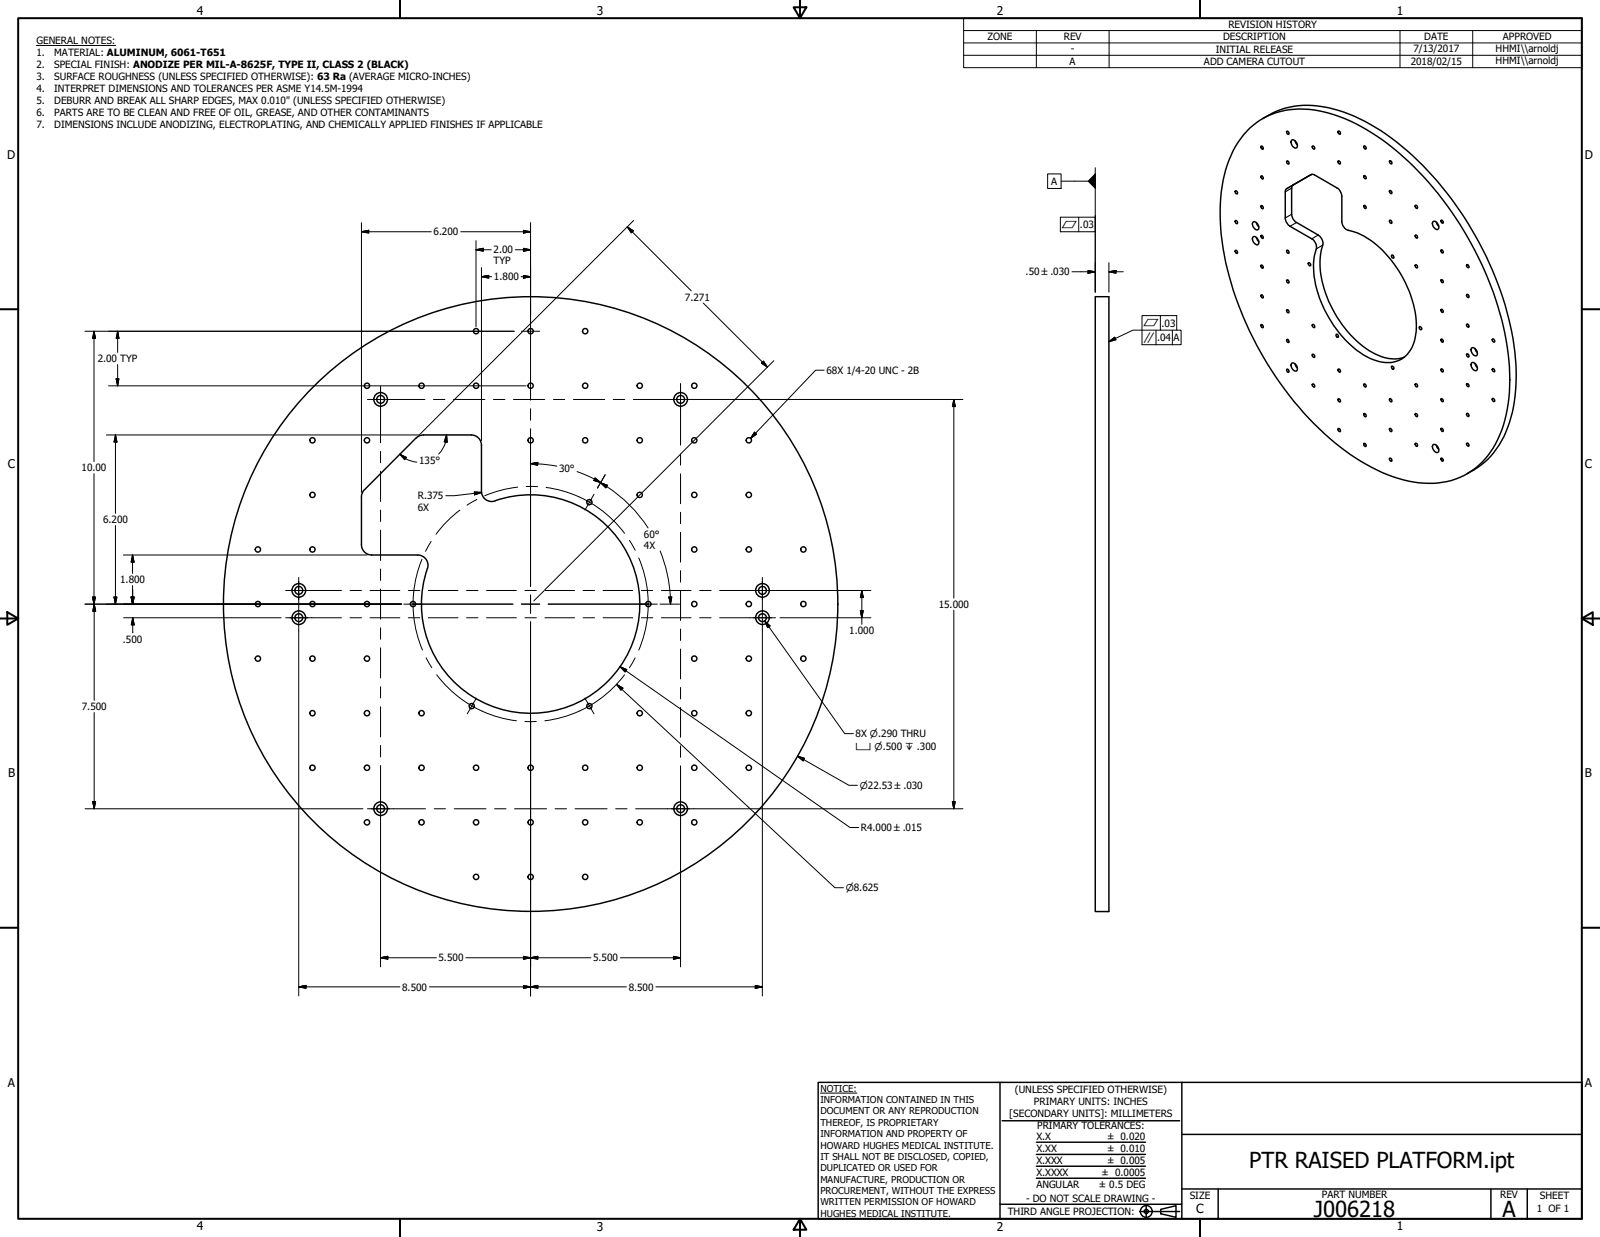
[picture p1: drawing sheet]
<svg xmlns="http://www.w3.org/2000/svg" width="559mm" height="432mm" viewBox="0 0 559 432" stroke-linecap="round" stroke-linejoin="round" font-family="sans-serif">
<!-- layer: Visible (ANSI) -->
<g fill="none" stroke="#000" stroke-width=".51">
<path d="M436.4 44.8a27.4 27.4 0 0 1 25.9-5.7 68.8 68.8 0 0 1 31.5 19.1 117 117 0 0 1 32.9 65.3 53.1 53.1 0 0 1-4.3 31.4 25.8 25.8 0 0 1-28.6 13.4 63.7 63.7 0 0 1-31.5-17.1 116.5 116.5 0 0 1-35.8-69.1 52.3 52.3 0 0 1 5-31l2.8-4zM440.4 51.1a.59 .59 0 0 1 .7 .3 .59 .59 0 0 1-.2 .7l-.4-.3zM441 41.4a29.8 29.8 0 0 1 26.5-2.9 72 72 0 0 1 29.4 19.2 117.6 117.6 0 0 1 31.9 63 55.9 55.9 0 0 1-3.6 31.8 27.1 27.1 0 0 1-12.8 12.9M449.5 45.8a.56 .56 0 0 1 .6 .4 .56 .56 0 0 1-.3 .7l-.3-.4zM449.5 56.2a.62 .62 0 0 1 .6 .3 .62 .62 0 0 1-.1 .8l-.5-.4zM451.2 48.9a1.69 1.69 0 0 1 1.7 .9 1.69 1.69 0 0 1-.3 1.9 1.96 1.96 0 0 1-1.4-2.8zM452.2 49.1l.9 1.4M458.4 51a.62 .62 0 0 1 .7 .3 .62 .62 0 0 1-.2 .8l-.5-.4zM467.3 56.3a.53 .53 0 0 1 .7 .2 .53 .53 0 0 1-.3 .7zM467.3 45.8a.58 .58 0 0 1 .8 .3 .58 .58 0 0 1-.2 .8l-.6-.6zM476.4 50.9a.56 .56 0 0 1 .7 .4 .56 .56 0 0 1-.4 .7l-.5-.8zM485.3 56.2a.58 .58 0 0 1 .7 .2 .58 .58 0 0 1-.2 .8l-.4-.4z"/>
<path d="M431.5 77a.56 .56 0 0 1 .7 .3 .56 .56 0 0 1-.4 .7l-.3-.3zM431.5 66.6a.64 .64 0 0 1 .6 .4 .64 .64 0 0 1-.1 .7l-.5-.4zM437.5 77.7a1.46 1.46 0 0 1 2.1 1.4 .81 .81 0 0 1-.4 1.1 .81 .81 0 0 1-1.1-.4l-.6-.9zM438.8 77.7l.8 1.5M440.4 61.5a.56 .56 0 0 1 .7 .3 .56 .56 0 0 1-.2 .7l-.5-.6zM440.4 71.9a.59 .59 0 0 1 .7 .3 .59 .59 0 0 1-.2 .7l-.4-.4zM449.1 66l9.1-5.2 .8 .2 7.9 4.6a3.8 3.8 0 0 1 1.7 2.9v8.8a3.5 3.5 0 0 0 3.3 3.3 28.5 28.5 0 0 1 15 11.6 37.4 37.4 0 0 1 7.7 23.5 11.2 11.2 0 0 1-6.9 10.4 14.7 14.7 0 0 1-12.6-3 40.2 40.2 0 0 1-16.4-30.5l.7-4.7a3.4 3.4 0 0 0-1.2-4.5l-7.7-4.4a4 4 0 0 1-1.6-2.9v-9.5zM458 60.9l-6.4 3.7-.4 .4-.1 9.8a3.6 3.6 0 0 0 1.7 2.9l7.6 4.3a3.5 3.5 0 0 1 1.2 4.6 31.6 31.6 0 0 0 4.6 22.8 33.4 33.4 0 0 0 16.3 15.1 11.6 11.6 0 0 0 8 .2M476.4 71.7a.56 .56 0 0 1 .7 .4 .56 .56 0 0 1-.4 .7l-.5-.8zM476.4 61.3a.62 .62 0 0 1 .6 .4 .62 .62 0 0 1-.1 .7l-.5-.4zM485.3 77a.58 .58 0 0 1 .7 .2 .58 .58 0 0 1-.2 .8l-.4-.4zM485.4 66.5a.56 .56 0 0 1 .7 .4 .56 .56 0 0 1-.4 .7l-.4-.6z"/>
<path d="M494.3 71.8a.59 .59 0 0 1 .7 .2 .59 .59 0 0 1-.1 .8l-.6-.4zM500.4 77.5a1.53 1.53 0 0 1 2.1 1.5 .8 .8 0 0 1-.4 1.1 .8 .8 0 0 1-1.1-.5l-.6-.9zM501.6 77.5l.2 .7 .7 .8M503.2 77a.56 .56 0 0 1 .7 .2 .56 .56 0 0 1-.1 .7l-.6-.6zM431.5 87.4a.56 .56 0 0 1 .7 .4 .56 .56 0 0 1-.4 .7l-.4-.8zM437.5 82.8a1.53 1.53 0 0 1 2.1 1.5 .8 .8 0 0 1-.4 1.1 .8 .8 0 0 1-1.1-.4l-.6-1zM438.8 82.9l.8 1.4M440.4 92.6a.59 .59 0 0 1 .7 .3 .59 .59 0 0 1-.2 .8l-.4-.4zM440.5 82.2a.53 .53 0 0 1 .7 .3 .53 .53 0 0 1-.4 .7l-.4-.5zM449.5 97.7a.64 .64 0 0 1 .6 .4 .64 .64 0 0 1-.1 .7l-.5-.4zM449.5 87.3a.56 .56 0 0 1 .6 .4 .56 .56 0 0 1-.3 .7l-.3-.3zM457 91.7a.56 .56 0 0 1 .8 .4 .56 .56 0 0 1-.5 .7l-.4-.8z"/>
<path d="M486 89.1a.56 .56 0 0 1 .7 .3 .56 .56 0 0 1-.2 .7l-.5-.4zM494.3 92.5a.59 .59 0 0 1 .7 .3 .59 .59 0 0 1-.1 .7l-.6-.3zM494.3 82a.56 .56 0 0 1 .7 .4 .56 .56 0 0 1-.3 .7l-.5-.7zM503.2 87.3a.59 .59 0 0 1 .7 .3 .59 .59 0 0 1-.1 .7l-.4-.4zM503.4 97.6a.64 .64 0 0 1 .5 .4 .64 .64 0 0 1-.1 .7l-.6-.6zM512.3 92.4a.64 .64 0 0 1 .6 .4 .64 .64 0 0 1-.1 .7l-.6-.6zM382.5 103.6h4.8v214.6h-4.8zM440.4 113.4a.59 .59 0 0 1 .7 .3 .59 .59 0 0 1-.2 .7l-.4-.4zM440.4 103.1a.56 .56 0 0 1 .7 .2 .56 .56 0 0 1-.2 .7l-.5-.6zM449.5 108.1a.56 .56 0 0 1 .6 .4 .56 .56 0 0 1-.3 .7l-.3-.4zM449.5 118.5a.64 .64 0 0 1 .6 .4 .64 .64 0 0 1-.1 .7l-.5-.4zM458.4 113.3a.62 .62 0 0 1 .7 .3 .62 .62 0 0 1-.2 .8l-.5-.4z"/>
<path d="M466.7 116.7a.58 .58 0 0 1 .6 .3 .58 .58 0 0 1-.1 .7l-.5-.4zM495.7 114a.67 .67 0 0 1 .7 .4 .67 .67 0 0 1-.1 .7l-.6-.4zM503.2 118.5a.56 .56 0 0 1 .7 .2 .56 .56 0 0 1-.1 .7l-.6-.5zM503.2 108.1a.59 .59 0 0 1 .7 .2 .59 .59 0 0 1-.1 .8l-.4-.4zM512.2 113.3a.58 .58 0 0 1 .7 .2 .58 .58 0 0 1-.1 .7l-.4-.2zM512.3 102.7a.56 .56 0 0 1 .7 .4 .56 .56 0 0 1-.4 .7l-.4-.5zM521.3 118.3a.67 .67 0 0 1 .6 .4 .67 .67 0 0 1-.1 .7l-.5-.3zM449.5 128.8a.56 .56 0 0 1 .6 .4 .56 .56 0 0 1-.3 .7l-.3-.3zM451.2 126.7a1.69 1.69 0 0 1 1.7 .9 1.69 1.69 0 0 1-.3 1.9 1.96 1.96 0 0 1-1.4-2.8zM452.2 127l.9 1.5M458.4 123.6a.67 .67 0 0 1 .6 .4 .67 .67 0 0 1-.1 .8l-.5-.4zM458.4 134a.62 .62 0 0 1 .7 .4 .62 .62 0 0 1-.2 .7l-.5-.4z"/>
<path d="M467.3 139.3a.58 .58 0 0 1 .8 .3 .58 .58 0 0 1-.2 .7l-.5-.3zM467.4 128.8a.6 .6 0 0 1 .7 .4 .6 .6 0 0 1-.2 .7l-.6-.6zM476.4 134a.56 .56 0 0 1 .7 .4 .56 .56 0 0 1-.4 .7l-.3-.4zM485.3 139.3a.58 .58 0 0 1 .7 .2 .58 .58 0 0 1-.2 .8l-.5-.6zM486 127.8a.59 .59 0 0 1 .7 .4 .59 .59 0 0 1-.2 .7l-.4-.3zM494.3 134a.59 .59 0 0 1 .7 .3 .59 .59 0 0 1-.1 .8l-.6-.4zM503.2 139.3a.56 .56 0 0 1 .7 .2 .56 .56 0 0 1-.1 .7l-.6-.6zM503.2 128.8a.59 .59 0 0 1 .7 .3 .59 .59 0 0 1-.1 .8l-.4-.4zM512.2 134a.58 .58 0 0 1 .7 .2 .58 .58 0 0 1-.1 .8l-.4-.2zM512.3 123.5a.56 .56 0 0 1 .7 .4 .56 .56 0 0 1-.4 .7l-.4-.6zM514 126.6a1.79 1.79 0 0 1 1.7 2.7 1.79 1.79 0 0 1-1.7-2.7zM514 121.4a1.82 1.82 0 0 1 1.7 2.7 1.86 1.86 0 0 1-1.7-2.7z"/>
<path d="M515.1 126.9l.8 1.4M515.1 121.7l.8 1.4M521.3 139.1a.67 .67 0 0 1 .6 .4 .67 .67 0 0 1-.1 .7l-.5-.4zM521.3 128.7a.64 .64 0 0 1 .6 .4 .64 .64 0 0 1-.1 .7l-.5-.4zM467.3 149.7a.56 .56 0 0 1 .8 .2 .56 .56 0 0 1-.2 .8l-.6-.6zM476.4 144.4a.62 .62 0 0 1 .6 .4 .62 .62 0 0 1-.1 .7l-.5-.4zM476.4 154.7a.56 .56 0 0 1 .7 .4 .56 .56 0 0 1-.4 .7l-.3-.3zM485.3 149.7a.53 .53 0 0 1 .7 .2 .53 .53 0 0 1-.3 .7zM494.3 144.3a.56 .56 0 0 1 .7 .4 .56 .56 0 0 1-.3 .7l-.5-.7zM494.3 154.7a.62 .62 0 0 1 .7 .4 .62 .62 0 0 1-.1 .7l-.6-.4zM500.6 155.2a1.79 1.79 0 0 1 1.6 2.7 1.79 1.79 0 0 1-1.6-2.7zM501.6 155.4l.9 1.5"/>
<path d="M503.2 149.6a.59 .59 0 0 1 .7 .3 .59 .59 0 0 1-.1 .7l-.4-.4zM512.3 154.7a.64 .64 0 0 1 .6 .4 .64 .64 0 0 1-.1 .7l-.6-.6zM512.3 144.3a.56 .56 0 0 1 .7 .4 .56 .56 0 0 1-.4 .7l-.4-.6zM127.3 170.9l-.8 1.2-.3 1.4v16.7a3.6 3.6 0 0 0 3.6 3.5h16.1a3.6 3.6 0 0 1 3.4 4.8 38.1 38.1 0 0 0 31.9 50.2 38.1 38.1 0 0 0 42-42.1 38.1 38.1 0 0 0-50.3-31.8M127.3 170.9l18.8-18.6 1.8-.5h16.7a3.6 3.6 0 0 1 3.5 3.6v16a3.6 3.6 0 0 0 4.8 3.5M485.3 160a.58 .58 0 0 1 .7 .3 .58 .58 0 0 1-.2 .7l-.5-.5zM503.2 160a.56 .56 0 0 1 .7 .3 .56 .56 0 0 1-.1 .7l-.6-.6z"/>
<circle cx="166.3" cy="115.6" r=".92"/>
<circle cx="185.3" cy="115.6" r=".92"/>
<circle cx="204.4" cy="115.6" r=".92"/>
<circle cx="128.2" cy="134.7" r=".92"/>
<circle cx="132.9" cy="139.4" r="1.37"/>
<circle cx="132.9" cy="139.4" r="2.38"/>
<circle cx="147.2" cy="134.7" r=".92"/>
<circle cx="166.3" cy="134.7" r=".92"/>
<circle cx="185.3" cy="134.7" r=".92"/>
<circle cx="204.4" cy="134.7" r=".92"/>
<circle cx="223.4" cy="134.7" r=".92"/>
<circle cx="237.7" cy="139.4" r="1.37"/>
<circle cx="237.7" cy="139.4" r="2.38"/>
<circle cx="242.5" cy="134.7" r=".92"/>
<circle cx="109.1" cy="153.7" r=".92"/>
<circle cx="128.2" cy="153.7" r=".92"/>
<circle cx="185.3" cy="153.7" r=".92"/>
<circle cx="204.4" cy="153.7" r=".92"/>
<circle cx="223.4" cy="153.7" r=".92"/>
<circle cx="242.5" cy="153.7" r=".92"/>
<circle cx="261.5" cy="153.7" r=".92"/>
<circle cx="109.1" cy="172.8" r=".92"/>
<circle cx="205.8" cy="175.3" r=".92"/>
<circle cx="223.4" cy="172.8" r=".92"/>
<circle cx="242.5" cy="172.8" r=".92"/>
<circle cx="261.5" cy="172.8" r=".92"/>
<circle cx="90.1" cy="191.8" r=".92"/>
<circle cx="109.1" cy="191.8" r=".92"/>
<circle cx="242.5" cy="191.8" r=".92"/>
<circle cx="261.5" cy="191.8" r=".92"/>
<circle cx="280.6" cy="191.8" r=".92"/>
<circle cx="90.1" cy="210.9" r=".92"/>
<circle cx="104.4" cy="206.1" r="1.37"/>
<circle cx="104.4" cy="215.6" r="1.37"/>
<circle cx="104.4" cy="206.1" r="2.38"/>
<circle cx="104.4" cy="215.6" r="2.38"/>
<circle cx="109.1" cy="210.9" r=".92"/>
<circle cx="128.2" cy="210.9" r=".92"/>
<circle cx="144.2" cy="210.9" r=".92"/>
<circle cx="185.3" cy="210.9" r="107.3"/>
<circle cx="226.4" cy="210.9" r=".92"/>
<circle cx="242.5" cy="210.9" r=".92"/>
<circle cx="261.5" cy="210.9" r=".92"/>
<circle cx="266.3" cy="215.6" r="1.37"/>
<circle cx="266.3" cy="206.1" r="1.37"/>
<circle cx="266.3" cy="206.1" r="2.38"/>
<circle cx="266.3" cy="215.6" r="2.38"/>
<circle cx="280.6" cy="210.9" r=".92"/>
<circle cx="90.1" cy="229.9" r=".92"/>
<circle cx="109.1" cy="229.9" r=".92"/>
<circle cx="128.2" cy="229.9" r=".92"/>
<circle cx="242.5" cy="229.9" r=".92"/>
<circle cx="261.5" cy="229.9" r=".92"/>
<circle cx="280.6" cy="229.9" r=".92"/>
<circle cx="109.1" cy="249" r=".92"/>
<circle cx="128.2" cy="249" r=".92"/>
<circle cx="147.2" cy="249" r=".92"/>
<circle cx="164.8" cy="246.5" r=".92"/>
<circle cx="205.8" cy="246.5" r=".92"/>
<circle cx="223.4" cy="249" r=".92"/>
<circle cx="242.5" cy="249" r=".92"/>
<circle cx="261.5" cy="249" r=".92"/>
<circle cx="109.1" cy="268" r=".92"/>
<circle cx="128.2" cy="268" r=".92"/>
<circle cx="147.2" cy="268" r=".92"/>
<circle cx="166.3" cy="268" r=".92"/>
<circle cx="185.3" cy="268" r=".92"/>
<circle cx="204.4" cy="268" r=".92"/>
<circle cx="223.4" cy="268" r=".92"/>
<circle cx="242.5" cy="268" r=".92"/>
<circle cx="261.5" cy="268" r=".92"/>
<circle cx="128.2" cy="287.1" r=".92"/>
<circle cx="132.9" cy="282.3" r="1.37"/>
<circle cx="132.9" cy="282.3" r="2.38"/>
<circle cx="147.2" cy="287.1" r=".92"/>
<circle cx="166.3" cy="287.1" r=".92"/>
<circle cx="185.3" cy="287.1" r=".92"/>
<circle cx="204.4" cy="287.1" r=".92"/>
<circle cx="223.4" cy="287.1" r=".92"/>
<circle cx="237.7" cy="282.3" r="1.37"/>
<circle cx="237.7" cy="282.3" r="2.38"/>
<circle cx="242.5" cy="287.1" r=".92"/>
<circle cx="166.3" cy="306.1" r=".92"/>
<circle cx="185.3" cy="306.1" r=".92"/>
<circle cx="204.4" cy="306.1" r=".92"/>
</g>
<!-- layer: Visible Narrow (ANSI) -->
<path d="M451.1 74.8l-2.2 1.3M451.1 65.7l-2.2 1.3M451.6 64.6l-2.2 1.2M452.8 77.7l-2.3 1.3M460.4 82l-2.2 1.4M462 85.5l-2.3 1.4" fill="none" stroke="#000" stroke-width=".38"/>
<circle cx="457.9" cy="61" r=".19" fill="#000"/>
<!-- layer: Border (ANSI) -->
<g fill="none" stroke="#000" stroke-width=".7">
<path d="M6.3 6.3h546.1v419.1h-546.1zM139.7 0v6.3M277.2 2.5h4.4l-2.2 3.8zM279.4 0v6.3M419.1 0v6.3M0 107.9h6.3M552.4 107.9h6.4M0 215.9h6.3M2.5 213.7l3.8 2.2-3.8 2.2zM552.4 215.9l3.9-2.2v4.4zM552.4 215.9h6.4M0 323.8h6.3"/>
<path d="M552.4 323.8h6.4M139.7 425.4v6.4M279.4 425.4l2.2 3.9h-4.4zM279.4 425.4v6.4M419.1 425.4v6.4"/>
</g>
<!-- layer: Title (ANSI) -->
<g fill="none" stroke="#000" stroke-width=".51">
<path d="M285.8 377.8h266.6v47.6h-266.6zM349.2 377.8v47.6M412.7 377.8v47.6M350 391.2h62M361.9 398.7h38.1M412.7 396h139.7M361.9 411.3h38.1M361.9 407.1h38.1M361.9 403h38.1M412.7 415h139.7M425.4 415v10.4M520.7 415v10.4"/>
<path d="M533.4 415v10.4M349.2 420.4h63.5M398 422.9h14M400.3 420.6v4.6M405.4 422.1l5.3-1.2v4l-5.3-1.2z"/>
<circle cx="400.3" cy="422.9" r="2.06"/>
<circle cx="400.3" cy="422.9" r=".73"/>
</g>
<path d="M286.5 381.6h12.8" fill="none" stroke="#000" stroke-width=".35"/>
<!-- layer: Symbol (ANSI) -->
<g fill="none" stroke="#000" stroke-width=".35">
<path d="M12.7 15.9h27.7M336.5 10.7v-4.4h215.9v4.4M336.5 15h215.9M336.5 19.3h215.9M361.9 10.7v12.9M387.3 10.7v12.9M488.9 10.7v12.9M514.3 10.7v12.9M552.4 10.7h-215.9v4.3M552.4 10.7v12.9h-215.9v-8.6M382.5 58.5v43.5M365.9 60.7h4.7v5.1h-4.7z"/>
<path d="M370.3 75.8h12.2v5.1h-12.2zM370.6 63.2h9.4M376.7 75.8v5.1M387.3 119.3l2-1.6 .5 .9zM403.7 115.3v5M405.3 110.2v5.1M409.4 115.3v5M411 115.3v-5.1h-12.2v10.1h13.7v-5h-16.8l-8.4 4M287.8 129.2h-2.9l-22.8 23.8M263.5 150.9l.7 .7-2.1 1.4zM267.1 216.8l1.8 1.7-.8 .6zM267.1 216.8l27.9 39.3h3.1"/>
</g>
<!-- layer: Dimension (ANSI) -->
<g fill="none" stroke="#000" stroke-width=".35">
<path d="M126.2 77.7v94.2M185.3 77.7v33.8M219.1 79.2l2.1 1.4-.7 .7zM219.1 79.2l22.3 22.3M221.3 77l-35.9 35.8M126.2 80.9l2.6-.5v.9zM126.2 80.9h24.4M160.9 80.9h24.4M166.2 87.2l2.6-.5v1zM166.2 87.2h5.4M166.2 84v30M168.1 96.6l2.6-.5v1z"/>
<path d="M168.1 96.6h3.6M168.1 93.4v45.9M180 87.2h5.3M182 96.6h3.3M182.8 86.7l2.5 .5-2.5 .5zM182.8 96.1l2.5 .5-2.5 .5zM182.8 80.4l2.5 .5-2.5 .4zM374.4 94.9h8.1M380 94.4l2.5 .5-2.5 .5zM382.5 91.7v10.3M387.3 94.9l2.5-.5v1zM387.3 94.9h5"/>
<path d="M387.3 91.7v10.3M29.7 115.6h149.9M32.8 115.6l.5 2.5h-1zM32.8 115.6v45.6M41.1 115.6l.4 2.5h-.9zM41.1 115.6v7.4M182.5 115.8l-23.6 23.5M185.2 113l-2.5 2.5M245.6 105.8l22.4 22.3M37.9 134.7h145.8M40.6 132.2h.9l-.4 2.5zM41.1 127.3v7.4"/>
<path d="M158.7 139.6l-12.2 12.2M168.1 139.6v14.2M243.3 139.4h93M266.6 126l1.4 2.1-2.1-1.4zM270.3 125.9l-32.5 32.5M333.1 139.4l.5 2.5h-1zM333.1 139.4v69.4M37.1 151.8h95.7M40.3 151.8l.5 2.5h-1zM40.3 151.8v27.4M133 151.8h13.3M139.6 158.6l2.3 1.1-.5 .8z"/>
<path d="M139.6 158.6l2.1 1.5M155.6 154.3l-1.1 2.5-1.3 1.7M156 151.8l.1 2.6-1-.2zM156 151.8l-.4 2.5M237.6 158.6l-47.4 47.4M32.8 165.4v45.5M141.6 160.1l2.2 .9 1.8 .3M165.7 171.7l2.5 .2-2.5 .8zM168.2 171.9l-9.5 1.1h-3M185.3 161.9l2.5-.5v1zM185.3 161.9l4.2 .1 5 .7M201.5 164.6l6.1 2.6"/>
<path d="M207.6 167.3l2.2 1.2M207.8 166.8l2 1.7-2.4-.8zM209.7 168.5l2.5 .9-.6 .9zM209.7 168.5a48.8 48.8 0 0 1 16.6 15.8M211.4 165.7l-2.7 4.7 2.6-4.6M40.3 183.5v27.4M43.1 193.7h85.1M46.3 193.7l.5 2.5h-1zM46.3 193.7v6.5M230.6 192.4a48.9 48.9 0 0 1 3.5 16M29.7 210.9h74.6M32.3 208.4h1l-.5 2.5z"/>
<path d="M32.9 210.9l.5 2.5h-1zM32.9 210.9v33.6M39.8 208.4h1l-.5 2.5zM43.2 215.6h55M45.8 208.4h1l-.5 2.5zM45.8 208.4h1.1l-.5 2.5zM46.3 204.4v6.5M46.4 215.6l.5 2.5h-1.1zM46.4 205.9v5M46.4 215.6v5.3M104.5 210.9h28.3M133 210.9h7.1"/>
<path d="M190 206.2l-3.6 3.5M230.5 210.9h6.9M233.6 208.4l1-.1-.4 2.6zM234.1 208.4l.1 2.5M270.8 206.1h33.4M272.4 215.6h31.8M300.5 213.2h1l-.5 2.4zM301 206.1l.5 2.5h-1zM301 206.1v11.8M333.1 213v69.3M104.3 220.2v127.5M215.3 238.9l2.3 1.3-.7 .7z"/>
<path d="M215.3 238.9l76.3 71h3M216.5 232.7l2.4 1-.6 .9zM216.5 232.7l80.4 56.2h3M266.3 220.2v127.5M32.9 248.7v33.6M185.3 252.2v30M32.4 279.8h1l-.5 2.5zM278.6 264l2.4 .7-.5 .9zM278.6 264l17.9 10.1h3M332.6 279.8h1l-.5 2.5zM29.7 282.3h97M132.9 286.9v50.6"/>
<path d="M185.3 282.4v65.3M237.7 286.9v50.6M242.3 282.3h94M132.9 334.3l2.5-.5v1zM132.9 334.3h19.5M162.7 334.3h43.7M182.8 333.8l2.5 .5-2.5 .5zM185.3 334.3l2.5-.5v1zM216.7 334.3h21M235.2 333.8l2.5 .5-2.5 .5zM104.3 344.5l2.6-.5v1zM104.3 344.5h35.4"/>
<path d="M150 344.5h68.8M182.8 344l2.5 .5-2.5 .5zM185.3 344.5l2.5-.5v1zM229 344.5h37.3M263.8 344l2.5 .5-2.5 .5z"/>
</g>
<g fill="#000" stroke="#000" stroke-width=".35">
<path d="M126.2 80.9l2.6-.5zM126.2 80.9l2.6-.5v.9zM166.2 87.2l2.6-.5zM166.2 87.2l2.6-.5v1zM168.1 96.6l2.6-.5zM168.1 96.6l2.6-.5v1zM182.8 87.7l2.5-.5zM182.8 86.7l2.5 .5-2.5 .5zM182.8 97.1l2.5-.5zM182.8 96.1l2.5 .5-2.5 .5zM182.8 81.3l2.5-.4zM182.8 80.4l2.5 .5-2.5 .4z"/>
<path d="M219.1 79.2l2.1 1.4zM219.1 79.2l2.1 1.4-.7 .7zM380 95.4l2.5-.5zM380 94.4l2.5 .5-2.5 .5zM387.3 94.9l2.5-.5zM387.3 94.9l2.5-.5v1zM32.8 115.6l.5 2.5zM32.8 115.6l.5 2.5h-1zM41.1 115.6l.4 2.5zM41.1 115.6l.4 2.5h-.9zM40.6 132.2l.5 2.5zM40.6 132.2h.9l-.4 2.5z"/>
<path d="M265.9 126.7l2.1 1.4zM266.6 126l1.4 2.1-2.1-1.4zM40.3 151.8l.5 2.5zM40.3 151.8l.5 2.5h-1zM139.6 158.6l2.3 1.1zM139.6 158.6l2.3 1.1-.5 .8zM156 151.8l.1 2.6zM156 151.8l.1 2.6-1-.2zM333.1 139.4l.5 2.5zM333.1 139.4l.5 2.5h-1zM165.7 172.7l2.5-.8zM165.7 171.7l2.5 .2-2.5 .8z"/>
<path d="M185.3 161.9l2.5-.5zM185.3 161.9l2.5-.5v1zM207.4 167.7l2.4 .8zM207.8 166.8l2 1.7-2.4-.8zM209.7 168.5l2.5 .9zM209.7 168.5l2.5 .9-.6 .9zM46.3 193.7l.5 2.5zM46.3 193.7l.5 2.5h-1zM32.3 208.4l.5 2.5zM32.3 208.4h1l-.5 2.5zM32.9 210.9l.5 2.5zM32.9 210.9l.5 2.5h-1z"/>
<path d="M39.8 208.4l.5 2.5zM39.8 208.4h1l-.5 2.5zM45.8 208.4l.5 2.5zM45.8 208.4h1l-.5 2.5zM45.8 208.4l.6 2.5zM45.8 208.4h1.1l-.5 2.5zM46.4 215.6l.5 2.5zM46.4 215.6l.5 2.5h-1.1zM233.6 208.4l.6 2.5zM233.6 208.4l1-.1-.4 2.6zM300.5 213.2l.5 2.4zM300.5 213.2h1l-.5 2.4z"/>
<path d="M301 206.1l.5 2.5zM301 206.1l.5 2.5h-1zM216.5 232.7l2.4 1zM216.5 232.7l2.4 1-.6 .9zM215.3 238.9l2.3 1.3zM215.3 238.9l2.3 1.3-.7 .7zM32.4 279.8l.5 2.5zM32.4 279.8h1l-.5 2.5zM278.6 264l2.4 .7zM278.6 264l2.4 .7-.5 .9zM332.6 279.8l.5 2.5zM332.6 279.8h1l-.5 2.5z"/>
<path d="M132.9 334.3l2.5-.5zM132.9 334.3l2.5-.5v1zM182.8 334.8l2.5-.5zM182.8 333.8l2.5 .5-2.5 .5zM185.3 334.3l2.5-.5zM185.3 334.3l2.5-.5v1zM235.2 334.8l2.5-.5zM235.2 333.8l2.5 .5-2.5 .5zM104.3 344.5l2.6-.5zM104.3 344.5l2.6-.5v1zM182.8 345l2.5-.5zM182.8 344l2.5 .5-2.5 .5z"/>
<path d="M185.3 344.5l2.5-.5zM185.3 344.5l2.5-.5v1zM263.8 345l2.5-.5zM263.8 344l2.5 .5-2.5 .5z"/>
</g>
<!-- layer: Center Mark (ANSI) -->
<g fill="none" stroke="#000" stroke-width=".35">
<path d="M182.1 115.6h6.4M132.9 136.3v6.3M237.7 136.3v6.3M185.3 169.6v35.1M207.5 172.5l-3.2 5.6M101.2 215.6h6.3M104.3 202.9v6.4M141 210.9h6.4M144 210.9h35.1M182.1 210.9h6.4M185.3 207.7v6.4M185.3 217v35.2"/>
<path d="M191.5 210.9h35.1M223.2 210.9h6.4M263.1 215.6h6.3M266.3 202.9v6.4M166.4 243.7l-3.2 5.5M204.3 243.7l3.2 5.5M129.7 282.3h6.4M234.5 282.3h6.4"/>
</g>
<!-- layer: Symbol (ANSI) -->
<path d="M382.5 60.7v5zM382.5 60.7v5l-2.5-2.5zM387.3 119.3l2-1.6zM387.3 119.3l2-1.6 .5 .9zM263.5 150.9l-1.4 2.1zM263.5 150.9l.7 .7-2.1 1.4zM267.1 216.8l1.8 1.7zM267.1 216.8l1.8 1.7-.8 .6z" fill="#000" stroke="#000" stroke-width=".35"/>
<!-- layer: Centerline (ANSI) -->
<g fill="none" stroke="#000" stroke-width=".35">
<path d="M185.3 111.5v28.2M128.3 139.4h20.1M132.9 134.9v19.7M151.4 139.4h4M158.4 139.4h11M172.3 139.4h4M179.3 139.4h10.9M193.3 139.4h3.9M200.3 139.4h10.9M214.2 139.4h4M221.2 139.4h22.1M237.7 133.9v21.5"/>
<path d="M132.9 157.5v4M185.3 142.7v4M185.3 149.7v55M237.7 158.4v4M132.9 164.5v10.6M132.9 178.1v4M160.6 178l-4.1 3.6-4.2 4.9M166.6 174.3l-3.5 2M180.8 170.1l-5.4 .9-6.1 2.1M183.8 169.8l4 .1M190.7 170.2a41.1 41.1 0 0 1 27.4 16M237.7 165.4v10.4"/>
<path d="M237.7 178.8v4M132.9 185v10.6M132.9 198.6v4M147.4 195.2a41.1 41.1 0 0 0 .1 31.7M150.6 189l-2 3.5M219.8 188.6l2 3.5M223.1 194.8a41.1 41.1 0 0 1 0 32.1M237.7 185.8v10.4M237.7 199.2v4M99.8 215.6h19.5M99.8 206.1h19.5M104.3 201.5v18.7"/>
<path d="M122.2 215.6h4M122.2 206.1h4M129.2 215.6h10.4M129.2 206.1h10.4M132.9 205.6v10.6M132.9 219.1v4M142.6 215.6h4M142.6 206.1h4M149.6 215.6h10.4M149.6 206.1h10.4M162.9 215.6h4M162.9 206.1h4"/>
<path d="M169.9 215.6h10.4M169.9 206.1h10.4M183.3 215.6h4M183.3 206.1h4M185.3 207.7v6.4M185.3 217v35.2M190.3 215.6h10.4M190.3 206.1h10.4M203.6 215.6h4M203.6 206.1h4M210.6 215.6h10.4M210.6 206.1h10.4"/>
<path d="M224 215.6h4M224 206.1h4M231 215.6h10.4M231 206.1h10.4M237.7 206.2v10.4M237.7 219.6v4M244.3 215.6h4M244.3 206.1h4M251.3 215.6h19.5M251.3 206.1h19.5M266.3 201.5v18.7M132.9 226.1v10.6"/>
<path d="M132.9 239.7v3.9M148.8 229.6l2 3.5M152.5 235.5a41.1 41.1 0 0 0 27.8 16.1M218.1 235.5a41.1 41.1 0 0 1-27.8 16.1M221.8 229.6l-2 3.5M237.7 226.6v10.4M237.7 240v4M132.9 246.7v10.5M183.3 251.9h4M237.7 247v10.4M132.9 260.2v4M132.9 267.2v19.7"/>
<path d="M237.7 260.3v4.1M237.7 267.3v19.6M128.3 282.3h20.3M151.6 282.3h4M158.6 282.3h11.1M172.7 282.3h4M179.7 282.3h11.2M193.9 282.3h4M200.9 282.3h11.1M215 282.3h4M222 282.3h20.3"/>
</g>
<g font-size="7.7">
<text x="436.3" y="407.6">PTR RAISED PLATFORM.ipt</text>
<text x="458.9" y="424.8">J006218</text>
<text x="524.7" y="424.7">A</text>
</g>
<text font-size="4.4" x="417.8" y="423.5">C</text>
<g font-size="4.2">
<text x="68.7" y="5.3">4</text>
<text x="208.4" y="5.3">3</text>
<text x="348.1" y="5.3">2</text>
<text x="487.8" y="5.3">1</text>
<text x="2.5" y="55.5">D</text>
<text x="553.5" y="55.5">D</text>
<text x="2.8" y="163.4">C</text>
<text x="553.5" y="163.4">C</text>
<text x="2.9" y="271.4">B</text>
<text x="553.5" y="271.4">B</text>
<text x="2.8" y="379.3">A</text>
<text x="553.5" y="379.3">A</text>
<text x="68.7" y="429.5">4</text>
<text x="208.4" y="429.6">3</text>
<text x="348.1" y="429.6">2</text>
<text x="487.8" y="429.5">1</text>
</g>
<g font-size="3.5">
<text x="429" y="9.8">REVISION HISTORY</text>
<text x="12.7" y="15.3">GENERAL NOTES:</text>
<text x="344.9" y="14.1">ZONE</text>
<text x="371.5" y="14.1">REV</text>
<text x="427.2" y="14.1">DESCRIPTION</text>
<text x="497.4" y="14.1">DATE</text>
<text x="524.9" y="14.1">APPROVED</text>
<text x="12.7" y="19.5">1.</text>
<text x="12.7" y="23.7">2.</text>
<text x="18.9" y="19.5">MATERIAL: ALUMINUM, 6061-T651</text>
<text x="18.9" y="23.7">SPECIAL FINISH: ANODIZE PER MIL-A-8625F, TYPE II, CLASS 2 (BLACK)</text>
<text x="373.6" y="22.7">A</text>
<text x="374" y="18.3">-</text>
<text x="420.5" y="22.7">ADD CAMERA CUTOUT</text>
<text x="424.6" y="18.4">INITIAL RELEASE</text>
<text x="492.7" y="22.5">2018/02/15</text>
<text x="493.6" y="18.2">7/13/2017</text>
<text x="522.4" y="18.1">HHMI\\arnoldj</text>
<text x="522.4" y="22.4">HHMI\\arnoldj</text>
<text x="12.7" y="27.8">3.</text>
<text x="18.9" y="27.8">SURFACE ROUGHNESS (UNLESS SPECIFIED OTHERWISE): 63 Ra (AVERAGE MICRO-INCHES)</text>
<text x="12.7" y="32">4.</text>
<text x="18.9" y="32">INTERPRET DIMENSIONS AND TOLERANCES PER ASME Y14.5M-1994</text>
<text x="12.7" y="36.2">5.</text>
<text x="12.7" y="40.4">6.</text>
<text x="18.9" y="36.2">DEBURR AND BREAK ALL SHARP EDGES, MAX 0.010&quot; (UNLESS SPECIFIED OTHERWISE)</text>
<text x="18.9" y="40.4">PARTS ARE TO BE CLEAN AND FREE OF OIL, GREASE, AND OTHER CONTAMINANTS</text>
<text x="12.7" y="44.6">7.</text>
<text x="18.9" y="44.6">DIMENSIONS INCLUDE ANODIZING, ELECTROPLATING, AND CHEMICALLY APPLIED FINISHES IF APPLICABLE</text>
<text x="367.2" y="64.5">A</text>
<text x="151.4" y="82.2">6.200</text>
<text x="377.2" y="79.6">.03</text>
<text x="172.4" y="88.5">2.00</text>
<text x="172.4" y="92.3">TYP</text>
<text x="172.5" y="97.9">1.800</text>
<text x="358.2" y="96.1">.50 ±.030</text>
<text x="239.2" y="105">7.271</text>
<text x="405.7" y="114">.03</text>
<text x="404.2" y="119.1">.04</text>
<text x="409.9" y="119.1">A</text>
<text x="34.2" y="126.4">2.00 TYP</text>
<text x="288.7" y="130.5">68X 1/4-20 UNC - 2B</text>
<text x="146.4" y="161.9">135°</text>
<text x="28.5" y="164.5">10.00</text>
<text x="195.3" y="164.8">30°</text>
<text x="145.9" y="174.3">R.375</text>
<text x="145.9" y="178.3">6X</text>
<text x="36" y="182.6">6.200</text>
<text x="224.9" y="187.7">60°</text>
<text x="224.9" y="191.6">4X</text>
<text x="42" y="203.6">1.800</text>
<text x="327.9" y="212.2">15.000</text>
<text x="296.6" y="221.3">1.000</text>
<text x="42.9" y="224.3">.500</text>
<text x="28.6" y="247.8">7.500</text>
<text x="298.8" y="257.4">8X ⌀.290 THRU</text>
<text x="300.7" y="290.1">R4.000 ±.015</text>
<text x="153.2" y="335.6">5.500</text>
<text x="207.1" y="335.6">5.500</text>
<text x="140.5" y="345.8">8.500</text>
<text x="219.6" y="345.8">8.500</text>
<text x="354.5" y="381.6">(UNLESS SPECIFIED OTHERWISE)</text>
<text x="352.5" y="390">[SECONDARY UNITS]: MILLIMETERS</text>
<text x="361.1" y="385.8">PRIMARY UNITS: INCHES</text>
<text x="362.3" y="394.1">PRIMARY TOLERANCES:</text>
<text x="361.9" y="397.9">X.X</text>
<text x="386.7" y="398">± 0.020</text>
<text x="361.9" y="402.1">X.XX</text>
<text x="361.9" y="406.3">X.XXX</text>
<text x="386.7" y="402.1">± 0.010</text>
<text x="386.7" y="406.3">± 0.005</text>
<text x="361.9" y="410.5">X.XXXX</text>
<text x="384.7" y="410.5">± 0.0005</text>
<text x="358.4" y="419.7">- DO NOT SCALE DRAWING -</text>
<text x="361.9" y="414.6">ANGULAR</text>
<text x="383.8" y="414.7">± 0.5 DEG</text>
<text x="415.5" y="418.4">SIZE</text>
<text x="461.6" y="418.3">PART NUMBER</text>
<text x="523.9" y="418.3">REV</text>
<text x="537.8" y="418.4">SHEET</text>
<text x="352" y="424.2">THIRD ANGLE PROJECTION:</text>
<text x="536.7" y="423.2">1 OF 1</text>
</g>
<g font-size="3.3">
<text x="370.8" y="79.6">⏥</text>
<text x="399.3" y="113.9">⏥</text>
<text x="399.3" y="119.7">∥</text>
<text x="298.8" y="261.8">⌴ ⌀.500 ↧ .300</text>
<text x="300.3" y="275.4">⌀22.53 ±.030</text>
<text x="295.4" y="311.1">⌀8.625</text>
<text x="286.5" y="381.1">NOTICE:</text>
<text x="286.5" y="385">INFORMATION CONTAINED IN THIS</text>
<text x="286.5" y="389">DOCUMENT OR ANY REPRODUCTION</text>
<text x="286.5" y="392.9">THEREOF, IS PROPRIETARY</text>
<text x="286.5" y="396.9">INFORMATION AND PROPERTY OF</text>
<text x="286.5" y="400.9">HOWARD HUGHES MEDICAL INSTITUTE.</text>
<text x="286.5" y="404.9">IT SHALL NOT BE DISCLOSED, COPIED,</text>
<text x="286.5" y="408.9">DUPLICATED OR USED FOR</text>
<text x="286.5" y="412.8">MANUFACTURE, PRODUCTION OR</text>
<text x="286.5" y="416.8">PROCUREMENT, WITHOUT THE EXPRESS</text>
<text x="286.5" y="420.8">WRITTEN PERMISSION OF HOWARD</text>
<text x="286.5" y="424.8">HUGHES MEDICAL INSTITUTE.</text>
</g>
</svg>
